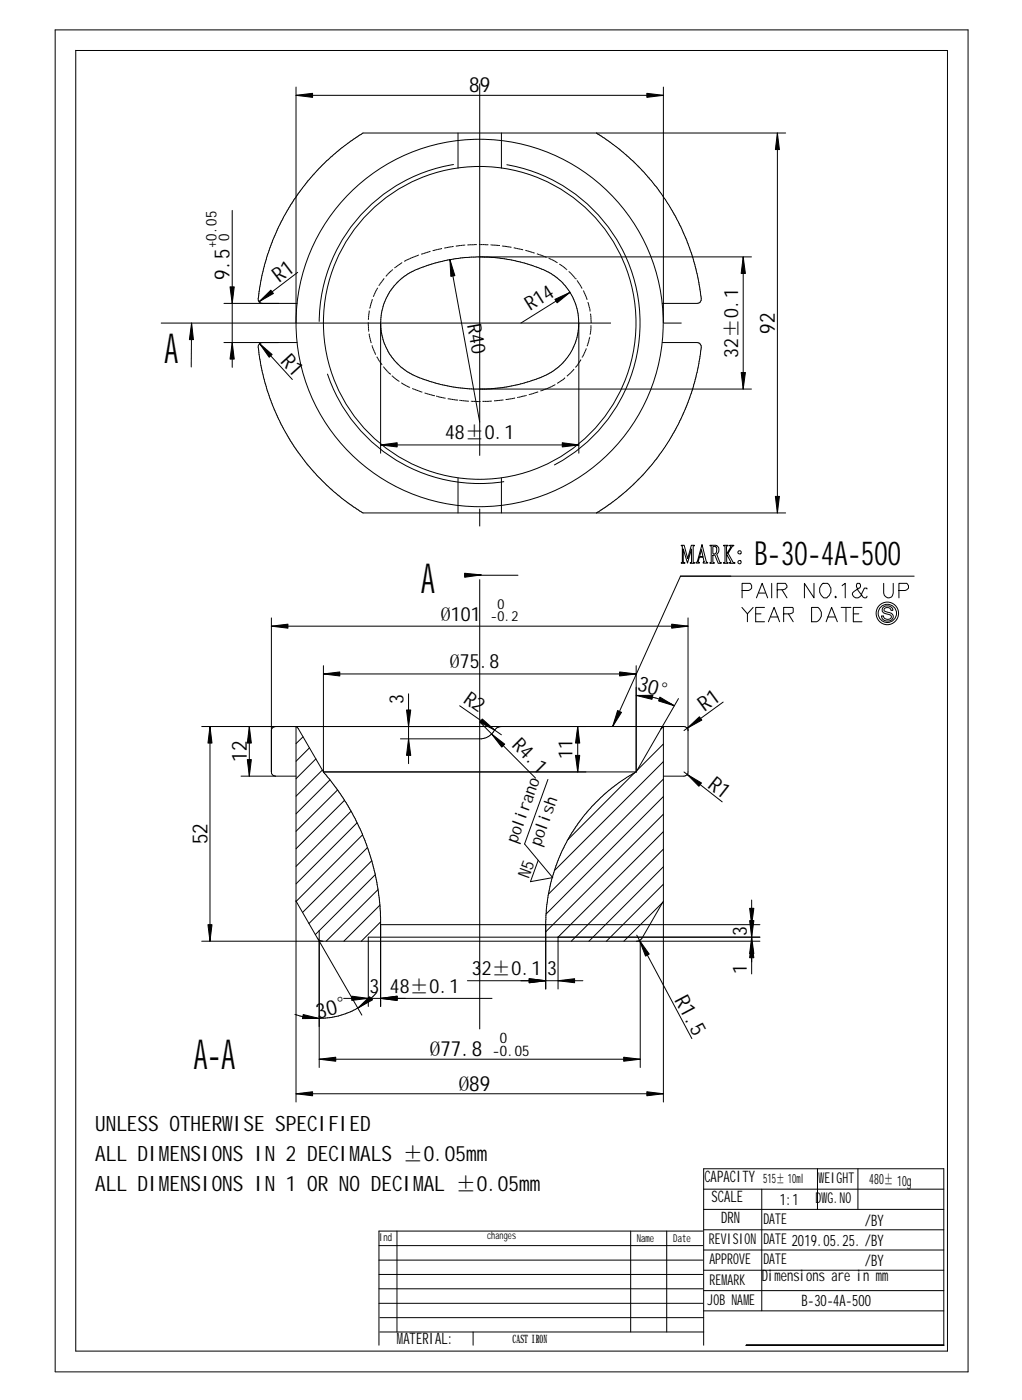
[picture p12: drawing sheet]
<svg xmlns="http://www.w3.org/2000/svg" width="235mm" height="322mm" viewBox="0 0 235 322" stroke-linecap="round" stroke-linejoin="round" font-family="sans-serif">
<g fill="none" stroke="#000" stroke-width=".23">
<path d="M12.7 6.9h210.2v309.1l-210.2-.1zM17.4 11.6v299.6h200.7v-299.6h-200.7M68.2 20.1v54.3M68.2 22h84.5M105.5 30.6v8.1M115.4 30.6v8.1M137.3 30.6l5.2 3.7 4.9 4.5a51.8 51.8 0 0 1 10 15l1.3 3.2 1.3 3.9 .9 4.2 .4 2.9a1.23 1.23 0 0 1-.8 1.9h-8M152.7 20.1v54.3M179 30.6v87.5M180.9 30.6h-97.3l-5.2 3.7-3.2 2.7-4.3 4.6-3.5 4.8a44.7 44.7 0 0 0-3.8 7.1l-1.4 3.5-1.3 3.9-.9 4.2-.4 2.9a1.47 1.47 0 0 0 .4 1.8l.4 .1M53.5 48.5v36.1M103.6 59.8l6.8 37.4"/>
<path d="M111.1 59.2a34.6 34.6 0 0 1 16.2 4.1l1.6 1.3a12.9 12.9 0 0 1 3.2 4.4 12.9 12.9 0 0 1 1.2 5.4M171.1 59.2v30.4M173 59.2h-63.2a35.9 35.9 0 0 0-15.9 3.9 13.5 13.5 0 0 0-6.3 11.3M44.1 74.4l-.1 10.1M51.6 78.9h16.8M51.6 69.9h16.8M59.8 79.1l7.5 8.3M60.4 78.9a1.04 1.04 0 0 0-.9 1.5 48.6 48.6 0 0 0 2.7 11.4l1.9 4.7 1.6 3 2.2 3.6 2.8 3.7 2.2 2.6 3.9 3.8 3.6 2.9 3.2 2h97.3M68.5 62.7l-8.9 6.8M87.6 74.4v30M87.6 74.4a13.4 13.4 0 0 0 9 12.6 39.6 39.6 0 0 0 9 2.3l3.4 .3h64M131.2 67.3l-11.3 7.1"/>
<path d="M133.2 75.3a12.7 12.7 0 0 1-2.8 7.3l-.3 .4a14.5 14.5 0 0 1-7.4 4.6l-3.2 .9-3 .6-4.6 .5M133.3 74.4v30M133.3 74.4l-.1 .4M152.5 78.9h8a1.23 1.23 0 0 1 .8 1.9l-.3 2.5a48.4 48.4 0 0 1-3.2 10.9l-1.3 2.7a52.5 52.5 0 0 1-8.5 12.5l-3 2.9-2.8 2.5-4.9 3.3M87.6 102.5h45.7M105.5 110.1v8M115.4 110.1v8M110.8 132.4l-3.8 .1h12.3M156.8 125.6h.7l.8 3 .9-3h.7l-.3 .3v3.6l.3 .1v.1h-1l.3-.3v-3l-.9 3.3-1-3.3v2.9l.4 .4h-.9v-.1l.3-.1v-3.7zM161.5 126.6l.3 1.6h-.7zM161.6 125.4l1 3.8 .3 .5h-1l.2-.3-.2-1.1h-.9l-.3 1.1 .3 .3h-.8l.4-.4zM163.4 125.6h1.4a1.19 1.19 0 0 1 .2 2.1l.7 1.6 .1 .2 .3 .1v.1h-.7l-.8-1.9-.5 .1v1.5l.4 .3h-1.1v-.1l.3-.1v-3.7z"/>
<path d="M164.1 125.9l.6-.1a1.05 1.05 0 0 1-.2 1.8l-.4-.1zM166.6 125.6h1l-.3 .3v1.7l1-1.7-.3-.3h1l-.4 .3-1 1.6 1.1 1.9 .5 .2v.1h-1.2v-.1h.2v-.2l-.9-1.7v1.6l.3 .4h-1v-.1l.3-.1v-3.7zM170.1 126.9l.5 .1a.4 .4 0 0 1-.1 .5 .4 .4 0 0 1-.6-.1v-.2zM170.8 139.9l1.3 1.5 1.3-1.5M170.9 136h1.4a.9 .9 0 0 0 .6-1.4l-.2-.2h-1.8v3.3M174.2 137.7l1.3-3.3 1.2 3.3M174.7 136.6h1.5M176 139.9h-2v3.3h2M177.7 134.4v3.3M178.9 135.8h1.4a1 1 0 0 0 .9-.9l-.4-.5h-1.9v3.3M180 135.8l1.2 1.9M186.9 139.9h1.1a1.38 1.38 0 0 1 1.1 1.1 2.1 2.1 0 0 1-1.1 2.2h-1.1z"/>
<path d="M187.4 134.4v3.3l-2.2-3.3v3.3M189.4 134.4h1.1a2.02 2.02 0 0 1-.1 3.3 1.52 1.52 0 0 1-1.7-1.3 2.28 2.28 0 0 1 .7-2zM192.4 137.3l-.2 .2 .2 .2 .2-.2M193.7 139.9h2.2M193.9 134.9l.7-.5v3.3M194.8 139.9v3.3M198.5 139.9h-2v3.3h2M199.6 135.7v-.2h-.6l-.5 1.1a1.1 1.1 0 0 1-1.1 1.1 1.1 1.1 0 0 1-1.1-1.1l1.6-1.1 .2-.4-.2-.7h-.5a1.43 1.43 0 0 0 .2 1.6l1.1 1.5 .7 .2 .2-.4M203.2 140a1.37 1.37 0 0 1 2.4 .4v.2h-.5a.79 .79 0 0 0-.8-.7 .79 .79 0 0 0-.7 .8l.3 .2a1.75 1.75 0 0 1 1.8 1 1.34 1.34 0 0 1-1.4 1.2 1.34 1.34 0 0 1-1.3-1.2l.4-.1a.93 .93 0 0 0 .9 .9 .93 .93 0 0 0 .9-.7l-.1-.3-.5-.2a1.32 1.32 0 0 1-1.5-1.1zM203.5 134.4v2.2a1.1 1.1 0 0 0 1.1 1.1 1.1 1.1 0 0 0 1.1-1.1v-2.2M207 136h1.4a.9 .9 0 0 0 .6-1.4l-.2-.2h-1.8v3.3M210.5 132.7h-53.8l-15.6 34.6"/>
<path d="M62.5 144.2h95.9M62.5 142.3v35.5a.94 .94 0 0 0 .9 1M74.5 155.2h72M74.5 153.3v24.5M94.1 159.8v16.1M146.5 153.3v24.5M158.4 142.3v35.5a.94 .94 0 0 1-.9 1h-4.8M172.1 141.4v1.8M173.9 141.4h1.3M176.9 143.2l1.3-3.3 1.3 3.3M177.5 142.1h1.7M180.4 141.4h1.5l.6-.2 .1-.2v-.9l-.1-.2h-2.1v3.3"/>
<path d="M181.5 141.4l1.1 1.8M190.2 143.2l1.3-3.3 1.3 3.3M190.5 142.1h1.7M196.5 141.4h1.2M46.4 167.3h111.1a.94 .94 0 0 1 .9 1M48.3 167.3v49.5M55.5 178.8h12.7M57.4 167.3v11.5M63.4 167.3a.94 .94 0 0 0-.9 1M67.9 167.3l.3 .1 .5 .4 5.8 10M68.2 167.3v86.5M69.8 169.7l-1.6 1.6"/>
<path d="M71.2 172.2l-3 3.1M72.7 174.8l-4.5 4.6M74.2 177.4l-6 6M74.5 177.8h72M74.5 177.8l4.3 5.7a54.4 54.4 0 0 1 8.5 23.2l.3 4.6v20.5M76 179.6l-7.8 7.8M105.8 162.5l9.6 6.7M110.4 166.3l12.9 12.9M115.4 167.3l-1.1 .4a6 6 0 0 1-2.7 2.3l-.7 .2h-18.7M126.2 179.5l-5.4 14.9 6.5 7.7-5.2 1 1.8-5M133 167.3v10.5M146.1 178l-15.3 15.4"/>
<path d="M146.5 177.8l-3.6 2.2-4 3.1-2.7 2.7-3.1 3.9a39 39 0 0 0-5.5 10.9M146.5 160.2a18.9 18.9 0 0 1 6.1 1.1l2.6 1.2M152.7 167.4l-.6 .5M152.7 171.4l-6.1 6M152.7 175.4l-25.1 25.1M152.7 179.4l-26.4 26.5M152.7 167.3v86.5M153 167.3l-.3 .1-.5 .4M156.2 160.9l-9.7 16.9M157.5 177.8l8.8 6.9M166.5 161.7l-9 6.6M77.7 181.9l-9.5 9.6"/>
<path d="M79.3 184.3l-11.1 11.2M80.8 186.8l-12.6 12.7M82.2 189.5l-14 14.1M83.5 192.3l-15.3 15.3M84.6 195.2l-14.9 14.9M85.6 198.2l-14.5 14.5M152.7 191.5l-24.2 24.3v12M152.7 183.5l-27 27M152.7 187.5l-27.1 27.1M152.7 195.6l-21.2 21.2M152.7 199.6l-17.1 17.2M46.4 216.8h128.6"/>
<path d="M68.1 207.5l5 8.6a1.39 1.39 0 0 0 1.2 .7M73.2 216.3l10.1 17.5M73.5 214.3v31.6M86.4 201.5l-13.8 13.8M87 204.9l-11.9 11.9M87.5 208.5l-8.3 8.3M87.6 212.3l-4.4 4.5M87.6 213h87.4M127.6 200.6l-.2 .8a38.2 38.2 0 0 0-1.8 10.8v15.6M146.6 215.4l12.7 23.8M147.4 216.8v29.1M152.6 207.8l-9 9"/>
<path d="M152.7 203.7l-13.1 13.1M152.7 207.5l-4.9 8.6a1.38 1.38 0 0 1-1.2 .7M173.1 207.3v17M175 215.8h-90.2v16M79.1 229.9h34.2M86.7 228.6a17.4 17.4 0 0 1-8 5.2 16.6 16.6 0 0 1-5.4 .8l-2.5-.3-2.9-.7M107.6 225.9h26.6M68.2 251.9h84.5M73.5 244h73.9M162 278.5h55.3M162 273.9h55.3M175.4 273.9v28"/>
<path d="M188.2 269.2v9.3M197.5 269.2v9.3M87.2 286.9h74.6M87.2 290.2h74.6M87.2 293.5h74.6M87.2 296.8h74.6M91.4 283.5v23.3M145.2 283.5v23.3M153.5 283.5v23.3M161.8 283.5h-74.6v26.3M162 283.2h55.3M162 297.3h55.3"/>
<path d="M162 292.6h55.3M162 287.9h55.3M87.2 300.2h74.6M87.5 303.5h74.5M87.5 306.8h74.5M108.9 306.8v3M162 301.9h55.3M162 309.8v-40.6h55.3v40.6M171.8 309.8h45.5h-45.5"/>
<circle cx="110.4" cy="74.4" r="42.3"/>
<circle cx="110.4" cy="74.4" r="36"/>
<circle cx="170.3" cy="129.5" r=".38"/>
<circle cx="204.3" cy="141.3" r="2.59"/>
<circle cx="204.3" cy="141.3" r="2.11"/>
</g>
<g fill="#000" stroke="#000" stroke-width=".23">
<path d="M68.2 22l3.8-.5v.9z" fill-rule="evenodd"/>
<path d="M148.9 21.5l3.8 .5-3.8 .4z" fill-rule="evenodd"/>
<path d="M179 30.6l.5 3.8h-1z" fill-rule="evenodd"/>
<path d="M44.1 74.4l.4 3.8h-.9z" fill-rule="evenodd"/>
<path d="M53 66.1h.9l-.4 3.8z" fill-rule="evenodd"/>
<path d="M59.6 69.5l2.8-2.7 .5 .8z" fill-rule="evenodd"/>
<path d="M103.6 59.8l1.1 3.7-.9 .2z" fill-rule="evenodd"/>
<path d="M127.8 68.9l3.4-1.6-2.9 2.5z" fill-rule="evenodd"/>
<path d="M171.1 59.2l.5 3.8h-1z" fill-rule="evenodd"/>
<path d="M53.5 78.9l.4 3.8h-.9z" fill-rule="evenodd"/>
<path d="M59.8 79.1l2.9 2.5-.7 .7z" fill-rule="evenodd"/>
<path d="M170.6 85.8h1l-.5 3.8z" fill-rule="evenodd"/>
<path d="M87.6 102.5l3.8-.5v.9z" fill-rule="evenodd"/>
<path d="M129.5 102l3.8 .5-3.8 .4z" fill-rule="evenodd"/>
<path d="M178.5 114.3h1l-.5 3.8z" fill-rule="evenodd"/>
<path d="M107 132l3.8 .4-3.8 .6z" fill-rule="evenodd"/>
<path d="M62.5 144.2l3.8-.5v1z" fill-rule="evenodd"/>
<path d="M74.5 155.2l3.7-.4v.9z" fill-rule="evenodd"/>
<path d="M142.7 154.8l3.8 .4-3.8 .5z" fill-rule="evenodd"/>
<path d="M154.6 143.7l3.8 .5-3.8 .5z" fill-rule="evenodd"/>
<path d="M48.3 167.3l.5 3.8h-.9z" fill-rule="evenodd"/>
<path d="M57.4 167.3l.5 3.8h-1z" fill-rule="evenodd"/>
<path d="M56.9 174.9h1l-.5 3.9z" fill-rule="evenodd"/>
<path d="M94.1 170.2l.5 3.8h-1z" fill-rule="evenodd"/>
<path d="M93.6 163.5h1l-.5 3.8z" fill-rule="evenodd"/>
<path d="M111 165.6l2.9 2.5-3.4-1.7z" fill-rule="evenodd"/>
<path d="M113.2 169.1l3 2.3-.7 .7z" fill-rule="evenodd"/>
<path d="M133 167.3l.5 3.8h-1z" fill-rule="evenodd"/>
<path d="M132.5 174h1l-.5 3.8z" fill-rule="evenodd"/>
<path d="M142.2 163.6l.9 .5-2 3.2z" fill-rule="evenodd"/>
<path d="M146.5 160.2l3.8-.1-.2 1z" fill-rule="evenodd"/>
<path d="M151.9 160.6l3.3 1.9-3.6-1.1z" fill-rule="evenodd"/>
<path d="M158.2 167.7l2.8-2.6 .6 .7z" fill-rule="evenodd"/>
<path d="M158.2 178.4l3.3 1.9-.6 .8z" fill-rule="evenodd"/>
<path d="M47.9 213h.9l-.5 3.8z" fill-rule="evenodd"/>
<path d="M147.2 216.6l2.3 3.1-.9 .5z" fill-rule="evenodd"/>
<path d="M172.6 212h1l-.5 3.8z" fill-rule="evenodd"/>
<path d="M172.6 209.2h1l-.5 3.8z" fill-rule="evenodd"/>
<path d="M173.1 215.8l.5 3.9h-1z" fill-rule="evenodd"/>
<path d="M69.8 233.7l3.7 .9h-3.9z" fill-rule="evenodd"/>
<path d="M81 229.4l3.8 .5-3.8 .5z" fill-rule="evenodd"/>
<path d="M82.4 232.2l2.7-2.6 .7 .7z" fill-rule="evenodd"/>
<path d="M87.6 229.9l3.8-.5v1z" fill-rule="evenodd"/>
<path d="M87.6 229.9l3.8-.5v1z" fill-rule="evenodd"/>
<path d="M121.8 225.4l3.8 .5-3.8 .4z" fill-rule="evenodd"/>
<path d="M121.8 225.4l3.8 .5-3.8 .4z" fill-rule="evenodd"/>
<path d="M128.5 225.9l3.8-.5v.9z" fill-rule="evenodd"/>
<path d="M173.1 216.8l.5 3.8h-1z" fill-rule="evenodd"/>
<path d="M68.2 251.9l3.8-.5v1z" fill-rule="evenodd"/>
<path d="M73.5 244l3.8-.5v.9z" fill-rule="evenodd"/>
<path d="M143.6 243.5l3.8 .5-3.8 .4z" fill-rule="evenodd"/>
<path d="M148.9 251.4l3.8 .5-3.8 .5z" fill-rule="evenodd"/>
</g>
<g fill="none" stroke="#000" stroke-width=".23" stroke-dasharray="51.8 12.2" stroke-linecap="butt">
<path d="M93.6 59.9l-.4 .2M93.9 59.8l-.3 .1M94.3 59.6l-.4 .2M94.7 59.4l-.4 .2M95.1 59.3l-.4 .1M95.5 59.1l-.4 .2M95.9 59l-.4 .1M96.3 58.8l-.4 .2M96.4 58.7l-.1 .1M97.1 58.5h-.2M97.5 58.4l-.4 .1M97.9 58.3l-.4 .1"/>
<path d="M98.3 58.2l-.4 .1M98.7 58l-.4 .2M99.1 57.9l-.4 .1M99.9 57.7h-.3M100.3 57.6l-.4 .1M100.7 57.5l-.4 .1M101.1 57.4l-.4 .1M101.5 57.3l-.4 .1M101.8 57.2l-.3 .1M102.7 57.1h-.4M103.2 57l-.5 .1M103.6 56.9l-.4 .1"/>
<path d="M104 56.8l-.4 .1M104.4 56.8h-.4M104.4 56.7v.1M105.2 56.7h-.3M105.7 56.6l-.5 .1M106 56.5l-.3 .1M106.5 56.5h-.5M106.9 56.5h-.4M107.1 56.5h-.2M107.7 56.4h-.1M108.2 56.4h-.5M108.6 56.4h-.4"/>
<path d="M109 56.4h-.4M109.4 56.3l-.4 .1M109.8 56.3h-.4M110.7 56.3h-.4M111.1 56.3h-.4M111.5 56.3h-.4M111.9 56.4l-.4-.1M112.4 56.4h-.5M113.2 56.4h-.3M113.6 56.5l-.4-.1M114 56.5h-.4M114.4 56.5h-.4"/>
<path d="M114.9 56.5h-.5M115.1 56.5h-.2M115.7 56.7l-.1-.1M116.1 56.7h-.4M116.5 56.8l-.4-.1M116.9 56.8h-.4M117.3 56.9l-.4-.1M117.7 57l-.4-.1M117.8 57h-.1M118.6 57.1h-.3M119 57.2l-.4-.1M119.4 57.3l-.4-.1"/>
<path d="M119.8 57.4l-.4-.1M120.2 57.5l-.4-.1M120.4 57.5h-.2M121 57.7l-.1-.1M121.4 57.8l-.4-.1M121.8 57.9l-.4-.1M122.2 58l-.4-.1M122.6 58.2l-.4-.2M123 58.3l-.4-.1M123.1 58.3h-.1M123.8 58.5l-.2-.1M124.2 58.7l-.4-.2"/>
<path d="M124.6 58.8l-.4-.1M125 59l-.4-.2M125.4 59.1l-.4-.1M125.8 59.3l-.4-.2M125.9 59.3h-.1M126.6 59.6l-.3-.1M127 59.8l-.4-.2M127.3 59.9l-.3-.1M84.8 74.2v.2M84.8 74.4v.4M84.8 74.8v.5M84.8 73.1v.5"/>
<path d="M84.8 73.6v.1M84.8 75.3v.4M84.8 75.7l.1 .4M84.9 72.7l-.1 .4M84.9 76.1v.3M84.9 72.3v.4M85 71.5v.4M85 71.9l-.1 .4M85 76.9v.4M85 77.3l.1 .5M85.1 77.8l.2 .4M85.3 70.6l-.2 .4"/>
<path d="M85.3 78.2v.4M85.3 70.2v.4M85.3 78.6l.2 .4M85.5 69.8l-.2 .4M85.6 69.4l-.1 .4M85.6 79.5l.1 .3M85.7 68.9v.1M85.7 69l-.1 .4M85.7 79.8l.2 .4M86 68.2l-.1 .2M86.2 67.8l-.2 .4M86.4 67.4l-.2 .4"/>
<path d="M86.5 67l-.1 .4M86.7 66.7l-.2 .3M87 66.3l-.3 .4M87.4 65.6l-.2 .2M87.6 65.2l-.2 .4M87.9 64.9l-.3 .3M88.1 64.5l-.2 .4M88.4 64.2l-.3 .3M88.4 64.1v.1M88.9 63.6l-.1 .1M89.2 63.2l-.3 .4M89.5 62.9l-.3 .3"/>
<path d="M89.8 62.6l-.3 .3M90.1 62.3l-.3 .3M90.4 62v.1M90.4 62.1l-.3 .2M91.1 61.5l-.3 .2M91.4 61.3l-.3 .2M91.8 61l-.4 .3M92.1 60.8l-.3 .2M92.5 60.6l-.4 .2M92.6 60.4l-.1 .2M93.2 60.1l-.2 .1M127.7 60.1l-.4-.2"/>
<path d="M128.1 60.4l-.4-.3M128.4 60.5l-.3-.1M129.1 61l-.3-.2M129.5 61.3l-.4-.3M129.8 61.5l-.3-.2M130.1 61.8l-.3-.3M130.5 62.1l-.4-.3M130.6 62.2l-.1-.1M131.1 62.6l-.2-.1M131.4 62.9l-.3-.3M131.7 63.2l-.3-.3M132 63.6l-.3-.4"/>
<path d="M132.2 63.9l-.2-.3M132.5 64.2l-.3-.3M133.1 64.9l-.3-.3M133.3 65.2l-.2-.3M133.5 65.6l-.2-.4M133.7 65.9l-.2-.3M133.9 66.3l-.2-.4M134 66.4l-.1-.1M134.4 67l-.1-.1M134.5 67.4l-.1-.4M134.7 67.8l-.2-.4M134.9 68.2l-.2-.4"/>
<path d="M135 68.6l-.1-.4M135.2 79.7l.1-.3M135.2 69.1v-.1M135.2 69l-.2-.4M135.3 79.4l.1-.4M135.4 79l.2-.4M135.4 69.8l-.1-.2M135.6 78.6v-.4M135.6 70.2l-.2-.4M135.6 78.2l.2-.4M135.6 70.6v-.4M135.8 77.8v-.2"/>
<path d="M135.8 71l-.2-.4M135.8 77.1l.1-.2M135.8 71.7v-.3M135.8 71.4v-.4M135.9 76.9l.1-.4M136 76.5v-.4M136 72.3l-.1-.1M136 76.1l.1-.4M136 72.7v-.4M136.1 75.7v-.4M136.1 75.3v-.4M136.1 73.6v-.5"/>
<path d="M136.1 73.1l-.1-.4M136.1 74.4v-.4M136.1 74v-.4M85.9 80.2l.1 .4M86 80.6l.2 .4M86.2 81l.2 .4M86.4 81.4l.1 .3M86.7 82.2l.3 .3M87 82.5l.2 .4M87.2 82.9l.2 .3M87.4 83.2l.2 .4M87.6 83.6l.3 .3"/>
<path d="M87.9 83.9l.1 .2M88.3 84.4l.1 .2M88.4 84.6l.2 .3M88.6 84.9l.3 .3M88.9 85.2l.3 .3M89.2 85.5l.3 .3M89.5 85.8l.3 .3M90.2 86.5l.2 .2M90.4 86.7l.4 .3M90.8 87l.3 .3M91.1 87.3l.3 .2M91.4 87.5l.4 .2"/>
<path d="M91.8 87.7l.1 .2M92.4 88.2h.1M92.5 88.2l.3 .3M92.8 88.5l.4 .2M93.2 88.7l.4 .1M93.6 88.8l.3 .3M93.9 89.1l.4 .1M94.3 89.2l.1 .1M94.9 89.5l.2 .1M95.1 89.6l.4 .1M95.5 89.7l.4 .2M95.9 89.9l.4 .1"/>
<path d="M96.3 90l.4 .2M96.7 90.2l.4 .1M97.1 90.3h.1M97.7 90.5h.2M97.9 90.5l.4 .2M98.3 90.7l.4 .1M98.7 90.8l.4 .1M99.1 90.9l.4 .1M99.5 91l.4 .1M100.4 91.2l.3 .1M100.7 91.3l.4 .1M101.1 91.4l.4 .1"/>
<path d="M101.5 91.5l.4 .1M101.9 91.6l.4 .1M102.3 91.7h.3M103.1 91.8h.1M103.2 91.8l.4 .1M103.6 91.9l.4 .1M104 92h.4M104.4 92l.4 .1M104.8 92.1h.4M105.7 92.2h.3M106 92.2l.5 .1M106.5 92.3h.4"/>
<path d="M106.9 92.3l.4 .1M107.3 92.4h.4M107.7 92.4h.2M108.4 92.4h.2M108.6 92.4h.4M109 92.4h.4M109.4 92.4l.4 .1M109.8 92.5h.4M110.2 92.5h.4M111.1 92.4h.4M111.5 92.4h.4M111.9 92.4h.5"/>
<path d="M112.4 92.4h.3M112.7 92.4h.5M113.7 92.3h.3M114 92.3h.4M114.4 92.3l.5-.1M114.9 92.2h.4M115.3 92.2l.4-.1M115.7 92.1h.2M116.4 92h.1M116.5 92h.4M116.9 92l.4-.1M117.3 91.9l.4-.1"/>
<path d="M117.7 91.8h.5M118.2 91.8l.4-.1M118.6 91.7v-.1M119.1 91.6l.3-.1M119.4 91.5l.4-.1M119.8 91.4l.4-.1M120.2 91.3l.4-.1M120.6 91.2l.4-.1M121 91.1l.2-.1M121.8 90.9l.4-.1M122.2 90.8l.4-.1M122.6 90.7l.4-.2"/>
<path d="M123 90.5l.4-.1M123.4 90.4l.4-.1M123.8 90.3l.1-.1M124.4 90h.2M124.6 90l.4-.1M125 89.9l.4-.2M125.4 89.7l.4-.1M125.8 89.6l.4-.2M126.2 89.4l.4-.2M126.6 89.2l.4-.1M127 89.1l.3-.3M127.3 88.8l.4-.1"/>
<path d="M127.7 88.7l.1-.2M128.3 88.3l.1-.1M128.4 88.2l.4-.2M128.8 88l.3-.3M129.1 87.7l.4-.2M129.5 87.5l.3-.2M129.8 87.3l.3-.3M130.5 86.6l.3-.2M130.8 86.4l.3-.3M131.1 86.1l.3-.3M131.4 85.8l.3-.3M131.7 85.5l.3-.3"/>
<path d="M132 85.2l.2-.2M132.5 84.6l.3-.3M132.8 84.3l.3-.4M133.1 83.9l.2-.3M133.3 83.6l.2-.4M133.5 83.2l.2-.3M133.7 82.9v-.1M134 82.3l.2-.2M134.2 82.1l.2-.4M134.4 81.7l.1-.3M134.5 81.4l.2-.4M134.7 81l.2-.4"/>
<path d="M134.9 80.6l.1-.4"/>
<circle cx="110.4" cy="74.4" r="37"/>
</g>
<path d="M37 74.4h127M110.4 237.1v-217.9" fill="none" stroke="#000" stroke-width=".23" stroke-dasharray="103.6 12.2 4.1 12.2" stroke-linecap="butt"/>
<g font-size="9.5">
<text x="37.8" y="83.6">A</text>
<text x="97" y="136.6">A</text>
<text x="44.6" y="246.1">A-A</text>
</g>
<text font-size="7.7" x="173.7" y="130.1">B-30-4A-500</text>
<g font-size="4.9">
<text x="21.9" y="260.6">UNLESS OTHERWISE SPECIFIED</text>
<text x="21.9" y="267.4">ALL DIMENSIONS IN 2 DECIMALS ±0.05mm</text>
<text x="21.9" y="274.3">ALL DIMENSIONS IN 1 OR NO DECIMAL ±0.05mm</text>
</g>
<g font-size="4.8">
<text x="108" y="21.3">89</text>
<text x="52.8" y="64.4" transform="rotate(-90 52.8 64.4)">9.5</text>
<text x="64.3" y="65.2" transform="rotate(-37 64.3 65.2)">R1</text>
<text x="178.4" y="76.8" transform="rotate(-90 178.4 76.8)">92</text>
<text x="64.4" y="83.4" transform="rotate(48 64.4 83.4)">R1</text>
<text x="146.5" y="158.9" transform="rotate(15 146.5 158.9)">30°</text>
<text x="162.2" y="164.1" transform="rotate(-36 162.2 164.1)">R1</text>
<text x="56.8" y="175.5" transform="rotate(-90 56.8 175.5)">12</text>
<text x="162.8" y="181.2" transform="rotate(38 162.8 181.2)">R1</text>
<text x="47.8" y="194.5" transform="rotate(-90 47.8 194.5)">52</text>
<text x="155.2" y="230.3" transform="rotate(62 155.2 230.3)">R1.5</text>
<text x="73.3" y="234.6" transform="rotate(-15 73.3 234.6)">30°</text>
<text x="99" y="243.3">Ø77.8</text>
<text x="105.6" y="251.2">Ø89</text>
</g>
<g font-size="4.5">
<text x="122" y="71.7" transform="rotate(-32 122 71.7)">R14</text>
<text x="107.6" y="74.9" transform="rotate(80 107.6 74.9)">R40</text>
<text x="170" y="82.4" transform="rotate(-90 170 82.4)">32±0.1</text>
<text x="102.5" y="101.2">48±</text>
<text x="111.6" y="101.2">0.1</text>
<text x="101.5" y="142.9">Ø101</text>
<text x="103.6" y="154">Ø75.8</text>
<text x="106.5" y="161.6" transform="rotate(35 106.5 161.6)">R2</text>
<text x="92.9" y="162.1" transform="rotate(-90 92.9 162.1)">3</text>
<text x="117.7" y="171.9" transform="rotate(45 117.7 171.9)">R4.1</text>
<text x="131.8" y="174.8" transform="rotate(-90 131.8 174.8)">11</text>
<text x="171.9" y="215.5" transform="rotate(-90 171.9 215.5)">3</text>
<text x="108.6" y="224.6">32±0.1</text>
<text x="125.9" y="224.6">3</text>
<text x="171.9" y="224.3" transform="rotate(-90 171.9 224.3)">1</text>
<text x="85.1" y="228.7">3</text>
<text x="89.8" y="228.7">48±0.1</text>
</g>
<g font-size="3.9">
<text x="119" y="194.4" transform="rotate(-70 119 194.4)">polirano</text>
<text x="124.4" y="195" transform="rotate(-70 124.4 195)">polish</text>
<text x="121.8" y="202.6" transform="rotate(-70 121.8 202.6)">N5</text>
</g>
<g font-size="3.6">
<text x="162.2" y="272.2">CAPACITY</text>
<text x="163.8" y="276.9">SCALE</text>
<text x="166" y="281.6">DRN</text>
<text x="179.5" y="277.4">1:1</text>
<text x="199.1" y="282.3">/BY</text>
<text x="199.1" y="291.6">/BY</text>
<text x="175.4" y="295.1">Dimensions are in mm</text>
<text x="184.6" y="300.9">B-30-4A-500</text>
<text x="91.4" y="309.6">MATERIAL:</text>
</g>
<g font-size="3.4">
<text x="49.8" y="57.1" transform="rotate(-90 49.8 57.1)">+0.05</text>
<text x="52.8" y="55.4" transform="rotate(-90 52.8 55.4)">0</text>
<text x="113.4" y="243.2">-0.05</text>
<text x="115.1" y="240.3">0</text>
<text x="188.5" y="272.4">WEIGHT</text>
<text x="175.8" y="281.8">DATE</text>
<text x="187.7" y="277.1">DWG.NO</text>
<text x="163.2" y="286.5">REVISION</text>
<text x="175.8" y="286.5">DATE 2019.05.25. /BY</text>
<text x="163.3" y="291.2">APPROVE</text>
<text x="175.8" y="291.2">DATE</text>
<text x="163.4" y="295.9">REMARK</text>
<text x="162.9" y="300.6">JOB NAME</text>
</g>
<text font-size="3.3" x="200.2" y="272.7">480± 10g</text>
<g font-size="3.2">
<text x="112.9" y="142.9">-0.2</text>
<text x="114.6" y="140.2">0</text>
</g>
<text font-size="3" x="175.7" y="272.5">515± 10ml</text>
<text font-size="2.7" x="118" y="309.4">CAST IRON</text>
<g font-size="2.5">
<text x="87.3" y="285.7">Ind</text>
<text x="146.6" y="286">Name</text>
<text x="155" y="286">Date</text>
</g>
<text font-size="2.4" x="112.2" y="285.3">changes</text>
</svg>
